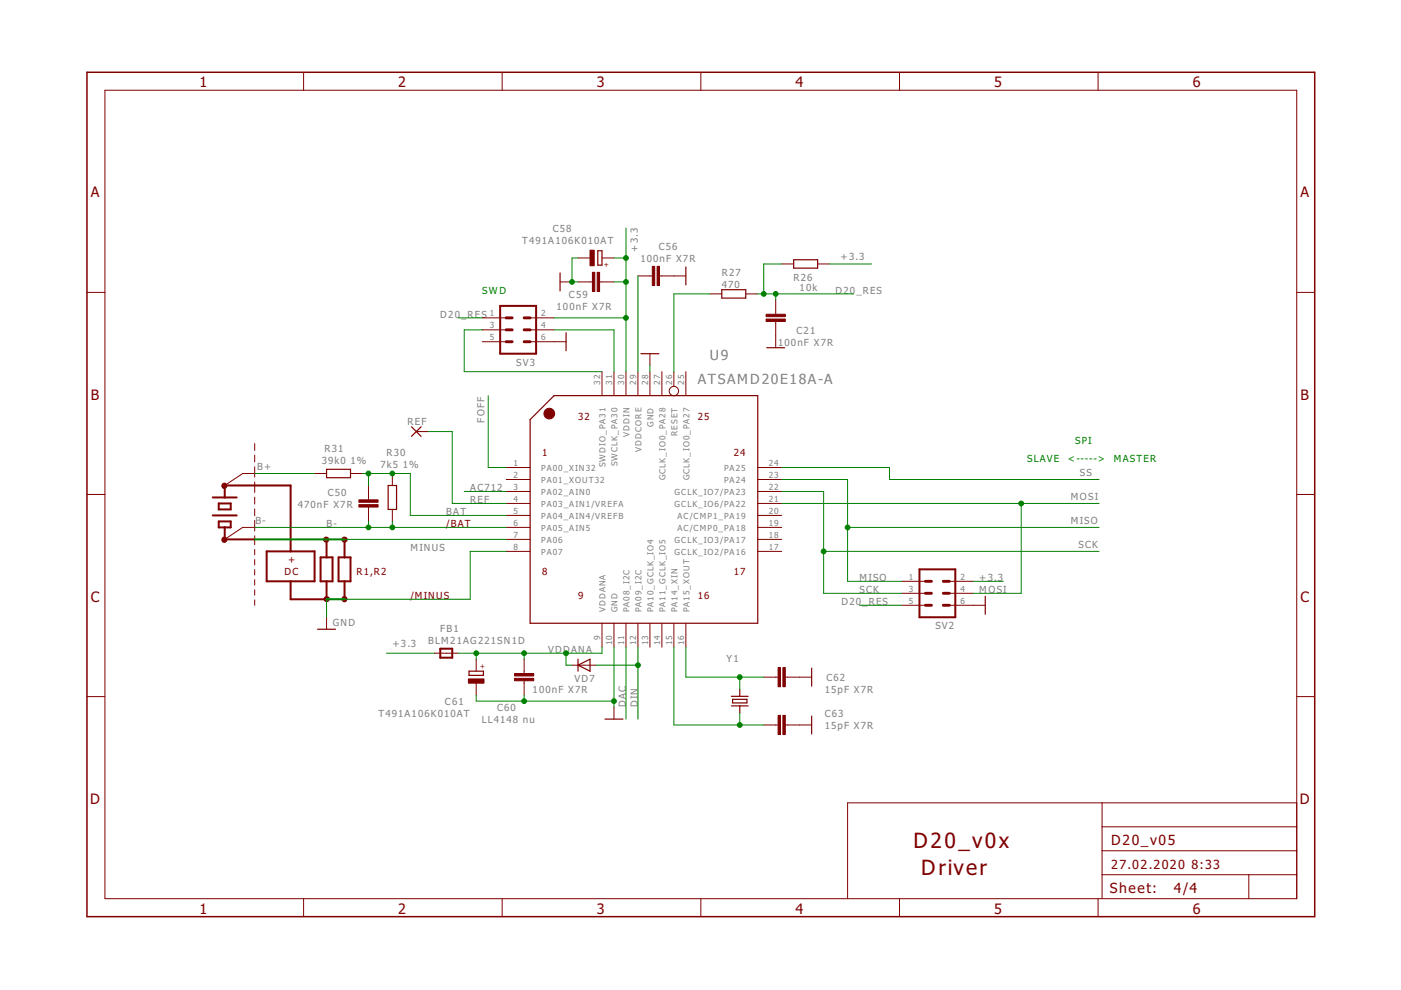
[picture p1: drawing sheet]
<svg xmlns="http://www.w3.org/2000/svg" width="297mm" height="210mm" viewBox="0 0 297 210" stroke-linecap="round" stroke-linejoin="round" font-family="sans-serif">
<g fill="none" stroke="#800000" stroke-width=".42">
<path d="M106 64.9h7.7v10.1h-7.7zM45.1 105.5h5.1M45.1 109.3h5.1M46.4 106.7h2.5v1.3h-2.5zM46.4 110.6h2.5v1.2h-2.5zM47.6 105.5v-2.6h14v14M47.6 111.8v2.6h6.4M56.5 116.9h10.2v6.4h-10.2zM68 118.2h2.5v5.1h-2.5zM69.2 114.4v3.8M71.8 118.2h2.5v5.1h-2.5zM73 114.4v3.8"/>
<path d="M61.6 123.3v3.8h7.6v-3.8M73 123.3v3.8M93.3 137.5h2.6v1.9h-2.6zM194.9 120.7h7.6v10.2h-7.6z"/>
</g>
<g fill="none" stroke="#800000" stroke-width=".21">
<path d="M22.2 19.1h252.7v171.4h-252.7zM64.4 15.3v3.8M106.5 15.3v3.8M148.6 15.3v3.8M190.7 15.3v3.8M232.8 15.3v3.8M118.7 59.8h2.6M122.6 54.7h2.5M122.6 59.8h3M127.1 59.8h3.1M127.6 54.7h2.6M135.3 58.5h3"/>
<path d="M139.8 58.5h5.6M165.7 56h2.6M173.4 56h2.5M18.4 62h3.8M102.2 67.4h5.1M102.2 69.9h5.1M102.2 72.5h5.1M112.4 67.4h5.1M112.4 69.9h5.1M112.4 72.5h7.6M127.6 78.8v5.1M130.2 78.8v5.1"/>
<path d="M132.7 78.8v5.1M135.3 78.8v5.1M137.8 75v2.5M137.8 78.8v5.1M140.3 78.8v5.1M142.9 78.8v3.1M145.4 78.8v5.1M150.5 62.3h2.5M158.1 62.3h2.6M164.5 63.6v3M164.5 68.2v5.5M274.9 62h3.8"/>
<path d="M54 94v1.5M54 96.5v1.4M54 99v2.2M88.3 91.5h2.5M107.3 99.1h5.1M160.7 99.1h5M18.4 104.8h3.8M54 102.2v2.2M54 105.4v1.5M54 107.9v1.4M54 110.3v2.3M54 113.6v1.9"/>
<path d="M54 116.5v1.1M54 118.6v1.2M54 100.4h-2.5l-3.9 2.5M54 111.8h-2.5l-3.9 2.6M66.7 100.4h2.5M74.3 100.4h2.6M78.1 102.9v3.1M78.1 107.5v3.1M83.2 100.4v2.5M83.2 108v2.6M107.3 111.8h5.1M107.3 101.7h5.1"/>
<path d="M107.3 104.2h5.1M107.3 106.7h5.1M107.3 109.3h5.1M107.3 114.4h5.1M107.3 116.9h5.1M160.7 111.8h5M160.7 101.7h5M160.7 104.2h5M160.7 106.7h5M160.7 109.3h5M160.7 114.4h5M160.7 116.9h5"/>
<path d="M274.9 104.8h3.8M54 120.8v1.1M54 122.9v1.2M54 125.1v1.1M54 127.2v1.1M69.2 130.9v2.5M92.1 138.5h5.1M101 139.8v2.5M111.1 139.8v3M127.6 132.1v5.1M130.2 132.1v5.1M132.7 132.1v5.1"/>
<path d="M135.3 132.1v5.1M137.8 132.1v5.1M140.3 132.1v5.1M142.9 132.1v5.1M145.4 132.1v5.1M191.1 123.3h5.1M191.1 125.8h5.1M191.1 128.3h5.1M201.3 123.3h5.1M201.3 125.8h5.1M201.3 128.3h7.6M18.4 147.7h3.8"/>
<path d="M101 144.8v2.6M111.1 144.3v3.1M121.3 141h5.1M130.2 149.9v2.6M161.9 143.6h3.1M161.9 153.7h3.1M166.5 143.6h5.6M166.5 153.7h5.6M274.9 147.7h3.8M233.7 170.2v20.3M233.7 175.3h41.2M274.9 170.2h-95.2v20.3"/>
<path d="M64.4 190.5v3.9M106.5 190.5v3.9M148.6 190.5v3.9M190.7 190.5v3.9M232.8 190.5v3.9M233.7 185.5h41.2M233.7 180.4h41.2M264.8 185.5v5"/>
<circle cx="142.9" cy="82.9" r=".99"/>
</g>
<path d="M47.6 103v.1M47.6 114.4v.1M69.1 114.4h.1M73 114.4h.1M69.2 127h.1M73 127v.1" fill="none" stroke="#800000" stroke-width="1.3"/>
<path d="M18.4 15.3h260.3v179.1h-260.3z" fill="none" stroke="#800000" stroke-width=".32"/>
<g fill="none" stroke="#800000" stroke-width=".25">
<path d="M118.7 57.9v3.8M126.7 53.2h.9v3h-.9zM145.4 56.6v3.8M168.3 55.1h5.1v1.8h-5.1zM120 70.5v3.9M135.9 75h3.8M153 61.4h5.1v1.8h-5.1zM162.6 73.7h3.8M69.2 99.5h5.1v1.8h-5.1zM87.2 90.5l2.1 2M89.3 90.5l-2.1 2M112.4 89l5.1-5.1h43.2v48.2h-48.3z"/>
<path d="M82.3 102.9h1.8v5.1h-1.8zM67.3 133.4h3.8M122.6 139.8v2.5M208.9 126.4v3.8M99.4 142.3h3.1v.9h-3.1zM122.6 141l2.5-1.2v2.5zM128.3 152.5h3.8M155.1 149.7h3.5M155.1 147.6h3.5M155.3 148.3h3.1v.7h-3.1zM156.8 146.1v1.5M156.8 149.7v1.5"/>
<path d="M172.1 141.7v3.8M172.1 151.8v3.8"/>
</g>
<g fill="#800000" stroke="#800000" stroke-width=".21">
<path d="M162.4 66.6h4.1v.5h-4.1z"/>
<path d="M162.4 67.6h4.1v.6h-4.1z"/>
<path d="M138.3 56.5h.5v4h-.5z"/>
<path d="M139.3 56.5h.5v4h-.5z"/>
<path d="M125.1 53h.9v3.3h-.9z"/>
<path d="M125.6 57.7h.5v4.1h-.5z"/>
<path d="M126.6 57.7h.5v4.1h-.5z"/>
<path d="M109.1 143.8h4.1v.5h-4.1z"/>
<path d="M109.1 142.8h4.1v.5h-4.1z"/>
<path d="M99.3 144h3.3v.8h-3.3z"/>
<path d="M166 141.5h.5v4.1h-.5z"/>
<path d="M165 141.5h.5v4.1h-.5z"/>
<path d="M166 151.7h.5v4h-.5z"/>
<path d="M165 151.7h.5v4h-.5z"/>
<path d="M76.1 107h4.1v.5h-4.1z"/>
<path d="M76.1 106h4.1v.5h-4.1z"/>
</g>
<circle cx="116.5" cy="87.7" r="1.14" fill="#800000" stroke="#800000" stroke-width=".21"/>
<path d="M107.3 72.5h1.3M107.3 69.9h1.3M107.3 67.4h1.3M111.1 72.5h1.3M111.1 69.9h1.3M111.1 67.4h1.3M196.2 128.3h1.3M196.2 125.8h1.3M196.2 123.3h1.3M200 128.3h1.3M200 125.8h1.3M200 123.3h1.3" fill="none" stroke="#800000" stroke-width=".61"/>
<g fill="none" stroke="#008000" stroke-width=".21">
<path d="M122.6 54.7h-1.3v5.1h1.3M130.2 54.7h2.5M130.2 59.8h2.5M132.7 48.3v30.5M135.3 58.5v20.3M165.7 56h-3.8v6.3M175.9 56h8.9M97.2 67.4h5M102.2 69.9h-3.8v8.9h29.2M117.5 69.9h12.7v8.9M117.5 67.4h15.2M137.8 77.5v1.3"/>
<path d="M150.5 62.3h-7.6v16.5M160.7 62.3h20.3M164.5 62.3v1.3M90.8 91.5h5.1v15.2h11.4M103.5 83.9v15.2h3.8M165.7 99.1h22.9v2.6h44.4M54 114.4h53.3M54 100.4h12.7M54 111.8h53.3M76.9 100.4h10.1v8.9h20.3M78.1 100.4v2.5M78.1 110.6v1.2"/>
<path d="M83.2 110.6v1.2M98.4 104.2h8.9M107.3 116.9h-7.6v10.2h-30.5v3.8M165.7 101.7h14v21.6h11.4M165.7 106.7h67.3M165.7 104.2h8.9v21.6h16.5M174.6 116.9h58.4M179.7 111.8h53.3M216.5 106.7v19.1h-10.1M81.9 138.5h10.2M101 138.5v1.3M111.1 138.5v1.3"/>
<path d="M120 138.5v2.5h1.3M127.6 137.2v1.3h-30.4M130.2 137.2v12.7M132.7 137.2v15.3M135.3 137.2v15.3M142.9 137.2v16.5h19M145.4 137.2v6.4h16.5M182.2 128.3h8.9M206.4 123.3h6.3M101 147.4v1.3h29.2M111.1 147.4v1.3M126.4 141h8.9"/>
<path d="M156.8 143.6v2.5M156.8 151.2v2.5"/>
</g>
<g fill="#008000" stroke="#008000" stroke-width=".21">
<circle cx="121.3" cy="59.8" r=".51"/>
<circle cx="111.1" cy="148.7" r=".51"/>
<circle cx="130.2" cy="148.7" r=".51"/>
<circle cx="78.1" cy="100.4" r=".51"/>
<circle cx="83.2" cy="100.4" r=".51"/>
<circle cx="135.3" cy="141" r=".51"/>
<circle cx="132.7" cy="67.4" r=".51"/>
<circle cx="132.7" cy="59.8" r=".51"/>
<circle cx="132.7" cy="54.7" r=".51"/>
<circle cx="111.1" cy="138.5" r=".51"/>
<circle cx="101" cy="138.5" r=".51"/>
<circle cx="120" cy="138.5" r=".51"/>
<circle cx="156.8" cy="153.7" r=".51"/>
<circle cx="156.8" cy="143.6" r=".51"/>
<circle cx="216.5" cy="106.7" r=".51"/>
<circle cx="179.7" cy="111.8" r=".51"/>
<circle cx="174.6" cy="116.9" r=".51"/>
<circle cx="164.5" cy="62.3" r=".51"/>
<circle cx="161.9" cy="62.3" r=".51"/>
<circle cx="78.1" cy="111.8" r=".51"/>
<circle cx="83.2" cy="111.8" r=".51"/>
</g>
<path d="M54 114.4h19M69.2 127.1h3.8" fill="none" stroke="#008000" stroke-width=".42"/>
<g font-size="5.4" fill="#800000">
<text x="193.7" y="179.7">D20_v0x</text>
<text x="195.3" y="185.5">Driver</text>
</g>
<g font-size="3.7" fill="#800000">
<text x="42.3" y="18.5">1</text>
<text x="84.4" y="18.5">2</text>
<text x="126.5" y="18.5">3</text>
<text x="168.7" y="18.5">4</text>
<text x="210.8" y="18.5">5</text>
<text x="252.9" y="18.5">6</text>
<text x="19.2" y="41.9">A</text>
<text x="275.7" y="41.9">A</text>
<text x="19.3" y="84.7">B</text>
<text x="275.8" y="84.7">B</text>
<text x="19.2" y="127.6">C</text>
<text x="275.7" y="127.6">C</text>
<text x="19.1" y="170.4">D</text>
<text x="275.6" y="170.4">D</text>
<text x="42.3" y="193.7">1</text>
<text x="84.4" y="193.7">2</text>
<text x="126.5" y="193.7">3</text>
<text x="168.7" y="193.7">4</text>
<text x="210.8" y="193.7">5</text>
<text x="252.9" y="193.7">6</text>
</g>
<g font-size="3.6" fill="#808080">
<text x="150.5" y="76.3">U9</text>
<text x="148" y="81.4">ATSAMD20E18A-A</text>
</g>
<g font-size="3.6" fill="#800000">
<text x="235.6" y="179.1">D20_v05</text>
<text x="235.3" y="189.4">Sheet:</text>
<text x="248.9" y="189.3">4/4</text>
</g>
<g font-size="3.2" fill="#800000">
<text x="235.6" y="184.2">27.02.2020</text>
<text x="252.6" y="184.2">8:33</text>
</g>
<g font-size="2.5" fill="#808080">
<text x="110.7" y="51.7">T491A106K010AT</text>
<text x="117.2" y="49.1">C58</text>
<text x="135.3" y="53.4" transform="rotate(-90 135.3 53.4)">+3.3</text>
<text x="139.7" y="53">C56</text>
<text x="135.8" y="55.6">100nF X7R</text>
<text x="153" y="58.5">R27</text>
<text x="168.3" y="59.5">R26</text>
<text x="178.2" y="55.2">+3.3</text>
<text x="118" y="65.7">100nF X7R</text>
<text x="120.6" y="63.2">C59</text>
<text x="153" y="61">470</text>
<text x="169.5" y="61.8">10k</text>
<text x="177.2" y="62.3">D20_RES</text>
<text x="93.4" y="67.4">D20_RES</text>
<text x="168.9" y="70.8">C21</text>
<text x="109.4" y="77.5">SV3</text>
<text x="165" y="73.4">100nF X7R</text>
<text x="102.7" y="89.6" transform="rotate(-90 102.7 89.6)">FOFF</text>
<text x="68.8" y="95.8">R31</text>
<text x="86.4" y="90.1">REF</text>
<text x="54.5" y="99.6">B+</text>
<text x="68.2" y="98.4">39k0</text>
<text x="74.3" y="98.4">1%</text>
<text x="80.7" y="99.1">7k5</text>
<text x="81.9" y="96.6">R30</text>
<text x="85.4" y="99.1">1%</text>
<text x="229" y="100.9">SS</text>
<text x="63.1" y="107.6">470nF X7R</text>
<text x="69.5" y="105.1">C50</text>
<text x="99.7" y="106.7">REF</text>
<text x="99.7" y="104.2">AC712</text>
<text x="227" y="106">MOSI</text>
<text x="54.1" y="111.1">B-</text>
<text x="69.2" y="111.8">B-</text>
<text x="94.6" y="109.3">BAT</text>
<text x="227" y="111.1">MISO</text>
<text x="87" y="116.9">MINUS</text>
<text x="228.7" y="116.1">SCK</text>
<text x="182.2" y="123.3">MISO</text>
<text x="182.2" y="125.8">SCK</text>
<text x="207.6" y="123.3">+3.3</text>
<text x="207.6" y="125.8">MOSI</text>
<text x="178.4" y="128.3">D20_RES</text>
<text x="70.5" y="132.6">GND</text>
<text x="83.2" y="137.2">+3.3</text>
<text x="90.8" y="136.6">BLM21AG221SN1D</text>
<text x="93.4" y="134">FB1</text>
<text x="198.3" y="133.4">SV2</text>
<text x="116.2" y="138.5">VDDANA</text>
<text x="154" y="140.3">Y1</text>
<text x="94.3" y="149.4">C61</text>
<text x="112.9" y="147">100nF X7R</text>
<text x="121.8" y="144.6">VD7</text>
<text x="132.7" y="149.9" transform="rotate(-90 132.7 149.9)">DAC</text>
<text x="135.3" y="149.9" transform="rotate(-90 135.3 149.9)">DIN</text>
<text x="174.9" y="147">15pF X7R</text>
<text x="175.2" y="144.5">C62</text>
<text x="80.2" y="152">T491A106K010AT</text>
<text x="102.2" y="153.2">LL4148 nu</text>
<text x="105.4" y="150.8">C60</text>
<text x="174.9" y="154.6">15pF X7R</text>
<text x="174.9" y="152.1">C63</text>
</g>
<g font-size="2.5" fill="#008000">
<text x="102.2" y="62.3">SWD</text>
<text x="227.9" y="94">SPI</text>
<text x="217.8" y="97.9">SLAVE</text>
<text x="226.4" y="97.9">&lt;-----&gt;</text>
<text x="236.1" y="97.9">MASTER</text>
</g>
<g font-size="2.5" fill="#800000">
<text x="122.6" y="89">32</text>
<text x="148" y="89">25</text>
<text x="114.9" y="96.6">1</text>
<text x="155.6" y="96.6">24</text>
<text x="94.6" y="111.8">/BAT</text>
<text x="61.1" y="119.3">+</text>
<text x="60.3" y="122">DC</text>
<text x="75.6" y="122">R1,R2</text>
<text x="114.9" y="122">8</text>
<text x="155.6" y="122">17</text>
<text x="87" y="127.1">/MINUS</text>
<text x="122.6" y="127.1">9</text>
<text x="148" y="127.1">16</text>
</g>
<g font-size="2.1" fill="#808080">
<text x="103.8" y="67">1</text>
<text x="103.8" y="69.6">3</text>
<text x="114.7" y="67">2</text>
<text x="114.7" y="69.6">4</text>
<text x="103.8" y="72.1">5</text>
<text x="114.7" y="72.1">6</text>
<text x="127.3" y="81.6" transform="rotate(-90 127.3 81.6)">32</text>
<text x="129.8" y="81.6" transform="rotate(-90 129.8 81.6)">31</text>
<text x="132.4" y="81.6" transform="rotate(-90 132.4 81.6)">30</text>
<text x="134.9" y="81.6" transform="rotate(-90 134.9 81.6)">29</text>
<text x="137.4" y="81.6" transform="rotate(-90 137.4 81.6)">28</text>
<text x="140" y="81.6" transform="rotate(-90 140 81.6)">27</text>
<text x="142.5" y="81.6" transform="rotate(-90 142.5 81.6)">26</text>
<text x="145.1" y="81.6" transform="rotate(-90 145.1 81.6)">25</text>
<text x="133.5" y="92.6" transform="rotate(-90 133.5 92.6)">VDDIN</text>
<text x="136" y="95.8" transform="rotate(-90 136 95.8)">VDDCORE</text>
<text x="138.6" y="90.5" transform="rotate(-90 138.6 90.5)">GND</text>
<text x="143.6" y="92.4" transform="rotate(-90 143.6 92.4)">RESET</text>
<text x="108.9" y="98.8">1</text>
<text x="108.9" y="101.3">2</text>
<text x="114.7" y="99.9">PA00_XIN32</text>
<text x="128.4" y="99.1" transform="rotate(-90 128.4 99.1)">SWDIO_PA31</text>
<text x="130.9" y="98.9" transform="rotate(-90 130.9 98.9)">SWCLK_PA30</text>
<text x="141.1" y="101.8" transform="rotate(-90 141.1 101.8)">GCLK_IO0_PA28</text>
<text x="146.2" y="101.8" transform="rotate(-90 146.2 101.8)">GCLK_IO0_PA27</text>
<text x="153.5" y="99.9">PA25</text>
<text x="163" y="101.3">23</text>
<text x="163" y="98.8">24</text>
<text x="108.9" y="103.8">3</text>
<text x="108.9" y="106.4">4</text>
<text x="114.7" y="102.4">PA01_XOUT32</text>
<text x="114.7" y="105">PA02_AIN0</text>
<text x="114.7" y="107.5">PA03_AIN1/VREFA</text>
<text x="143" y="107.5">GCLK_IO6/PA22</text>
<text x="143" y="105">GCLK_IO7/PA23</text>
<text x="153.5" y="102.4">PA24</text>
<text x="163" y="106.4">21</text>
<text x="163" y="103.8">22</text>
<text x="108.9" y="108.9">5</text>
<text x="108.9" y="111.5">6</text>
<text x="114.7" y="110">PA04_AIN4/VREFB</text>
<text x="114.7" y="112.6">PA05_AIN5</text>
<text x="143.6" y="112.6">AC/CMP0_PA18</text>
<text x="143.6" y="110">AC/CMP1_PA19</text>
<text x="163" y="111.5">19</text>
<text x="163" y="108.9">20</text>
<text x="108.9" y="114">7</text>
<text x="108.9" y="116.5">8</text>
<text x="114.7" y="115.1">PA06</text>
<text x="114.7" y="117.7">PA07</text>
<text x="143" y="117.7">GCLK_IO2/PA16</text>
<text x="143" y="115.1">GCLK_IO3/PA17</text>
<text x="163" y="116.5">17</text>
<text x="163" y="114">18</text>
<text x="192.7" y="122.9">1</text>
<text x="192.7" y="125.4">3</text>
<text x="203.6" y="122.9">2</text>
<text x="203.6" y="125.4">4</text>
<text x="128.4" y="129.8" transform="rotate(-90 128.4 129.8)">VDDANA</text>
<text x="130.9" y="129.8" transform="rotate(-90 130.9 129.8)">GND</text>
<text x="133.5" y="129.8" transform="rotate(-90 133.5 129.8)">PA08_I2C</text>
<text x="136" y="129.8" transform="rotate(-90 136 129.8)">PA09_I2C</text>
<text x="138.6" y="129.8" transform="rotate(-90 138.6 129.8)">PA10_GCLK_IO4</text>
<text x="141.1" y="129.8" transform="rotate(-90 141.1 129.8)">PA11_GCLK_IO5</text>
<text x="143.6" y="129.8" transform="rotate(-90 143.6 129.8)">PA14_XIN</text>
<text x="146.2" y="129.8" transform="rotate(-90 146.2 129.8)">PA15_XOUT</text>
<text x="192.7" y="128">5</text>
<text x="203.6" y="128">6</text>
<text x="127.3" y="135.6" transform="rotate(-90 127.3 135.6)">9</text>
<text x="129.8" y="136.8" transform="rotate(-90 129.8 136.8)">10</text>
<text x="132.4" y="136.8" transform="rotate(-90 132.4 136.8)">11</text>
<text x="134.9" y="136.8" transform="rotate(-90 134.9 136.8)">12</text>
<text x="137.4" y="136.8" transform="rotate(-90 137.4 136.8)">13</text>
<text x="140" y="136.8" transform="rotate(-90 140 136.8)">14</text>
<text x="142.5" y="136.8" transform="rotate(-90 142.5 136.8)">15</text>
<text x="145.1" y="136.8" transform="rotate(-90 145.1 136.8)">16</text>
</g>
<g font-size="1.8" fill="#800000">
<text x="128" y="56.5">+</text>
<text x="102.8" y="141.9" transform="rotate(-90 102.8 141.9)">+</text>
</g>
</svg>
